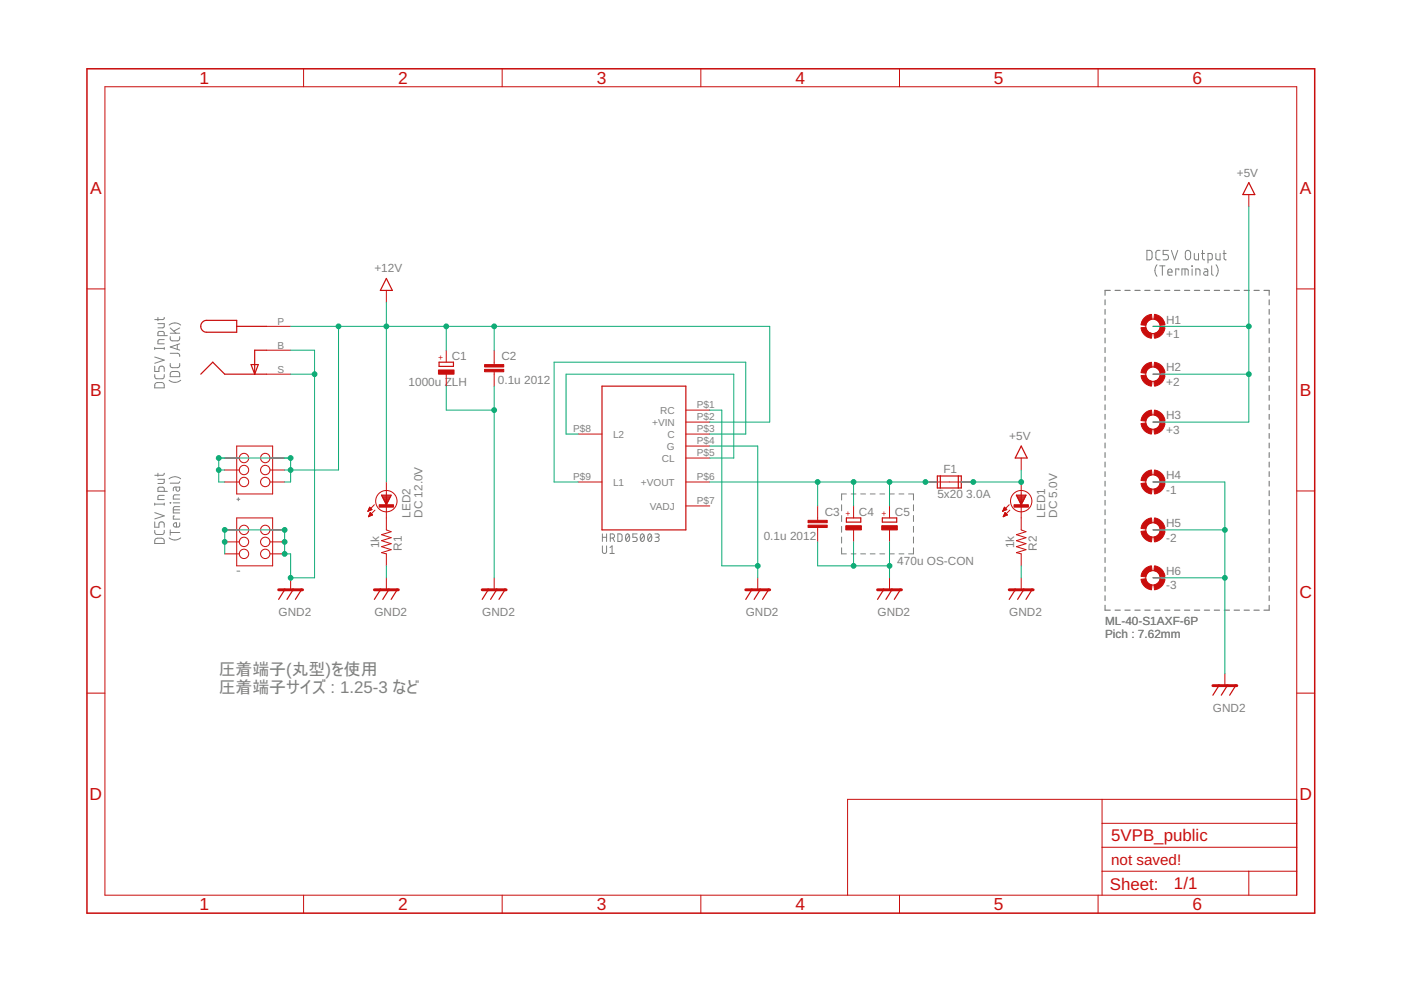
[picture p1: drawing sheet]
<svg xmlns="http://www.w3.org/2000/svg" width="297mm" height="210mm" viewBox="0 0 297 210" stroke-linecap="round" stroke-linejoin="round" font-family="sans-serif">
<g fill="none" stroke="#808080" stroke-width=".21">
<path d="M243.2 53.1h.7l.3 .4v1.2l-.1 .3-.9 .1zM245.3 56.1a1.92 1.92 0 0 0 0 2.5M245.9 56.4h1.1M246 53.1h-.7l-.2 .4v1.3l.2 .3h.7M246.4 56.4v2M247.6 57.7h.9a.47 .47 0 0 0-.3-.6 .47 .47 0 0 0-.6 .4l.1 .8 .8 .1M247.7 53.1h-1.1v.9h.7a.57 .57 0 0 1 .4 .5 .57 .57 0 0 1-.4 .6h-.7M248.3 53.1l.7 2 .7-2M249.9 57.3v-.3h-.6v1.4M250.6 58.4v-1.4l1.2 .1 .1 1.3M251.2 57v1.4M251.4 53.3l.4-.2 .5 .2 .1 1.2a.56 .56 0 0 1-.5 .6 .56 .56 0 0 1-.6-.6z"/>
<path d="M252.7 56.4l.1 .1zM252.8 57v1.4M253.2 53.7v1.2l.4 .2h.5v-1.4M253.5 58.4v-1.4h.7l.2 .2v1.2M254.7 53.7h.7M255 53.1v1.7l.1 .2 .3 .1M255.3 57h.6l.2 .2v1.2h-.5a.38 .38 0 0 1-.4-.4 .38 .38 0 0 1 .4-.4h.5M256.1 55.1h.6l.3-.2v-.8l-.2-.3-.7-.1v2.1M256.9 56.4v1.8l.3 .2M257.8 53.7v1.2l.3 .2h.6v-1.4M257.8 56.1a1.92 1.92 0 0 1 0 2.5M259.3 53.7h.7"/>
<path d="M259.5 53.1v1.7l.1 .2 .4 .1M32.8 79.4l.1 .6 .4 .3h1.2l.3-.3v-.6M32.8 77.6v1.2h.9v-.7a.57 .57 0 0 1 .6-.5 .57 .57 0 0 1 .5 .5v.7M32.8 73.7v.4M32.8 75.7l2 .6-2 .7M32.8 73.9h2M33.5 68.6h1.3v.7l-.2 .2h-1.1M33.5 67.3v.7M34.8 72h-1.1l-.2 .3v.6h1.3M34.8 71.2v-.7l-.2-.2h-.9l-.2 .2v.7h2M34.8 67.3l-.2 .4-1.8 .1M34.8 73.7v.4"/>
<path d="M35.9 68.9a1.92 1.92 0 0 1 2.4 0M36.1 77.1v.6l.4 .3 1.3-.1 .3-.2v-.6M36.1 74.9l1.7 .1 .3 .2v.4M36.1 71.4v.6l.4 .3 1.3-.1 .3-.2v-.6M36.1 70.7h2M36.1 69.5l1.2 1.2M36.2 79l.3-.2h1.2l.4 .3v.8h-2zM37.6 73.1v1M38.1 72.9l-2 .7 2 .6M38.1 69.5l-1.2 .7M33 81.2l1.4-.1 .4 .4v.7h-2v-.7zM35.9 80.6a1.92 1.92 0 0 0 2.4 0"/>
<path d="M32.8 112.4l.1 .7 .4 .2h1.2l.3-.2v-.7M32.8 110.7v1.1h.9v-.7a.57 .57 0 0 1 .6-.5 .57 .57 0 0 1 .5 .5v.7M32.8 106.7v.4M32.8 108.7l2 .7-2 .6M32.8 106.9h2M32.9 114.3l.5-.2 1.2 .1 .2 .3v.7h-2zM33.5 101.6h1.3l-.1 .8-1.2 .1M33.5 100.3v.7M34.8 105l-1.1 .1-.2 .3v.5h1.3M34.8 104.2l-.1-.8h-1.1l-.1 .8h2M34.8 100.3l-.2 .5h-1.8M34.8 106.7v.4"/>
<path d="M35.9 114a1.92 1.92 0 0 0 2.4 0M35.9 101.5a1.92 1.92 0 0 1 2.4 0M36.1 112.9h2M36.1 106.6l.1 .1zM36.1 112.4v1.1M36.7 108.1h1.4M36.7 106.6h1.4M37 109.4h-.3v.7h1.4M37.3 103.3v.5a.39 .39 0 0 0 .4 .4 .39 .39 0 0 0 .4-.4v-.5h-1.1l-.3 .3v.5M38.1 110.8l-.1 .9h-.8a.47 .47 0 0 1-.4-.5 .47 .47 0 0 1 .6-.4v.9M38.1 107.4h-1.1l-.3 .4v1h1.4M38.1 104.9h-1.1l-.3 .4v.5h1.4"/>
<path d="M38.1 102.1l-.2 .3h-1.8M50.2 105.9h.6M50.5 105.5v.7M127.7 115.7v1.2a.44 .44 0 0 0 .5 .4 .44 .44 0 0 0 .4-.4v-1.2M127.7 113.2v1.6M127.7 113.9h.9M128.6 113.2v1.6M129.3 116.1l.5-.4v1.6M129.3 117.3h.9M129.4 114.1h.4a.44 .44 0 0 0 .5-.5 .44 .44 0 0 0-.5-.4h-.4v1.6M129.9 114.1l.4 .7M131 113.2h.6l.3 .3v1l-.3 .3h-.6z"/>
<path d="M132.8 113.3l.3-.1a.93 .93 0 0 1 0 1.6 1.02 1.02 0 0 1-.3-1.5zM133.4 113.6l-.7 .8M135.1 113.2h-.9v.7h.5a.45 .45 0 0 1 .4 .5 .45 .45 0 0 1-.4 .4h-.5M135.9 113.3l.3-.1a.95 .95 0 0 1 0 1.6 1 1 0 0 1-.3-1.5zM136.5 113.6l-.7 .8M137.5 113.3l.3-.1a.95 .95 0 0 1 0 1.6 1 1 0 0 1-.3-1.5zM138.1 113.6l-.7 .8M138.9 113.2h.5a.36 .36 0 0 1 .4 .4 .36 .36 0 0 1-.4 .3h-.4M139.3 113.9a.44 .44 0 0 1 .5 .5 .44 .44 0 0 1-.5 .4h-.4M178.4 116.1v1.3h1.1M178.4 107v1.3M178.4 109.3v1.3"/>
<path d="M178.4 111.6v1.3M178.4 113.9v1.2M179.5 104.7h-1.1v1.3M180.5 104.7h1M180.5 117.4h1M182.5 104.7h1M182.5 117.4h1M184.5 104.7h1M184.5 117.4h1M186.5 104.7h1.1M186.5 117.4h1.1M188.6 104.7h1"/>
<path d="M188.6 117.4h1M190.6 104.7h1M190.6 117.4h1M192.6 104.7h1.1v1.3M193.7 107v1.3M193.7 109.3v1.3M193.7 111.6v1.3M193.7 113.9v1.2M193.7 116.1v1.3h-1.1M50.2 121.1h.6"/>
</g>
<g fill="none" stroke="#808080" stroke-width=".25">
<path d="M234.3 63.6v1M234.3 65.6v1M234.3 67.6v1.1M234.3 69.7v1M234.3 71.7v1M234.3 73.7v1M234.3 75.7v1.1M234.3 77.7v1.1M234.3 79.8v1M235.4 61.6h-1.1v1M236.4 61.6h1.1M238.5 61.6h1.1"/>
<path d="M240.6 61.6h1.1M242.7 61.6h1.1M244.8 61.6h1.1M246.9 61.6h1.1M249 61.6h1.1M251.1 61.6h1.1M253.2 61.6h1.2M255.4 61.6h1.1M257.5 61.6h1.1M259.6 61.6h1.1M261.7 61.6h1.1M263.8 61.6h1.1"/>
<path d="M265.9 61.6h1.1M268 61.6h1.1v1M269.1 63.6v1M269.1 65.6v1M269.1 67.6v1.1M269.1 69.7v1M269.1 71.7v1M269.1 73.7v1M269.1 75.7v1.1M269.1 77.7v1.1M269.1 79.8v1M234.3 81.8v1"/>
<path d="M234.3 83.8v1.1M234.3 85.9v1M234.3 87.9v1M234.3 89.9v1M234.3 91.9v1M234.3 93.9v1.1M234.3 96v1M234.3 98v1M269.1 81.8v1M269.1 83.8v1.1M269.1 85.9v1M269.1 87.9v1"/>
<path d="M269.1 89.9v1M269.1 91.9v1M269.1 93.9v1.1M269.1 96v1M269.1 98v1M234.3 100v1M234.3 102v1.1M234.3 104.1v1M234.3 106.1v1M234.3 108.1v1M234.3 110.1v1M234.3 112.2v1"/>
<path d="M234.3 114.2v1M234.3 116.2v1M234.3 118.2v1.1M269.1 100v1M269.1 102v1.1M269.1 104.1v1M269.1 106.1v1M269.1 108.1v1M269.1 110.1v1M269.1 112.2v1M269.1 114.2v1M269.1 116.2v1"/>
<path d="M269.1 118.2v1.1M234.3 120.2v1.1M234.3 122.3v1M234.3 124.3v1M234.3 126.3v1M234.3 128.3v1.1h1.1M236.4 129.4h1.1M238.5 129.4h1.1M240.6 129.4h1.1M242.7 129.4h1.1M244.8 129.4h1.1M246.9 129.4h1.1"/>
<path d="M249 129.4h1.1M251.1 129.4h1.1M253.2 129.4h1.2M255.4 129.4h1.1M257.5 129.4h1.1M259.6 129.4h1.1M261.7 129.4h1.1M263.8 129.4h1.1M265.9 129.4h1.1M269.1 128.3v1.1h-1.1M269.1 120.2v1.1M269.1 122.3v1"/>
<path d="M269.1 124.3v1M269.1 126.3v1"/>
</g>
<g fill="none" stroke="#c90d0c" stroke-width=".21">
<path d="M22.2 18.4h252.7v171.4h-252.7zM64.4 14.6v3.8M106.5 14.6v3.8M148.6 14.6v3.8M190.7 14.6v3.8M232.8 14.6v3.8M264.8 41.3v2.5M18.4 61.3h3.8M56.5 69.2h5.1M56.5 74.3h5.1M56.5 79.3h5.1M81.9 61.6v2.5"/>
<path d="M94.6 74.3v2.5M94.6 79.3v2.6M104.8 74.3v3M104.8 78.8v3.1M244.5 69.2h2.5M244.5 79.3h2.5M274.9 61.3h3.8M47.6 97.1h3.1M47.6 99.7h3.1M50.2 94.6h7.6v10.1h-7.6zM57.2 97.1h3.1M57.2 99.7h3.1"/>
<path d="M122.6 92h5M145.4 87h5.1M145.4 89.5h5.1M145.4 92h5.1M145.4 94.6h5.1M145.4 97.1h5.1M216.5 97.1v2.6M244.5 89.5h2.5M18.4 104.1h3.8M47.6 102.2h3.1M47.6 117.4h3.1M47.6 114.9h3.1"/>
<path d="M47.6 112.4h3.1M50.2 109.8h7.6v10.2h-7.6zM57.2 102.2h3.1M57.2 117.4h3.1M57.2 114.9h3.1M57.2 112.4h3.1M78 108.3h.2M78.1 108.2h.3M78.1 108.1h.6M78.1 109.5h.1M78.2 108h.6M78.2 109.4h.2"/>
<path d="M78.2 107.9h.5M78.2 109.3h.5M78.3 107.7h.3M78.3 109.2h.7M78.3 107.6h.2M78.3 109.1h.6M78.4 108.9h.4M78.4 107.5l.5 .5-.9 .4zM78.4 108.8h.3M78.5 108.7h.1M79 109.2l-.5-.5-.4 .9M79 109.2l-.9 .4"/>
<path d="M79.4 107l-1.4 1.4M79.5 108.2l-1.4 1.4M81.9 102.2v10.2l1 .3-2 .7 2 .6-2 .6 2 .7-2 .6 2 .6-2 .7 1 .2v2.6M122.6 102.2h5M145.4 102.2h5.1M145.4 107.3h5.1M173.4 107.3v3M173.4 111.8v3.1M181 107.3v2.5M181 112.4v2.5M188.6 107.3v2.5M188.6 112.4v2.5"/>
<path d="M196.2 102.2h10.2M212.6 108.3h.2M212.7 108.2h.3M212.7 108.1h.6M212.7 109.5h.1M212.8 108h.6M212.8 109.4h.2M212.8 107.9h.5M212.8 109.3h.5M212.9 107.7h.3M212.9 109.2h.7M212.9 109.1h.6"/>
<path d="M212.9 107.6h.1M213 107.5l.5 .5-.9 .4zM213 108.9h.4M213 108.8h.2M213.1 108.7h.1M213.6 109.2l-.5-.5-.4 .9M213.6 109.2l-.9 .4M214 107l-1.4 1.4M214.1 108.2l-1.4 1.4M216.5 102.2v10.2l1 .3-2 .7 2 .6-2 .6 2 .7-2 .6 2 .6-2 .7 1 .2v2.6M244.5 102.2h2.5M244.5 112.4h2.5"/>
<path d="M274.9 104.1h3.8M61.6 122.5v2.6M81.9 122.5v2.6M104.8 122.5v2.6M160.7 122.5v2.6M188.6 122.5v2.6M216.5 122.5v2.6M244.5 122.5h2.5M18.4 147h3.8M259.7 142.8v2.6M274.9 147h3.8M233.7 169.5v20.3"/>
<path d="M233.7 179.6h41.2M233.7 174.6h41.2M274.9 169.5h-95.2v20.3M64.4 189.8v3.8M106.5 189.8v3.8M148.6 189.8v3.8M190.7 189.8v3.8M232.8 189.8v3.8M233.7 184.7h41.2M264.8 184.7v5.1"/>
<circle cx="244.5" cy="79.3" r="1.52"/>
<circle cx="244.5" cy="69.2" r="1.52"/>
<circle cx="51.7" cy="97.1" r=".99"/>
<circle cx="51.7" cy="99.7" r=".99"/>
<circle cx="56.2" cy="97.1" r=".99"/>
<circle cx="56.2" cy="99.7" r=".99"/>
<circle cx="244.5" cy="89.5" r="1.52"/>
<circle cx="51.7" cy="102.2" r=".99"/>
<circle cx="51.7" cy="114.9" r=".99"/>
<circle cx="51.7" cy="112.4" r=".99"/>
<circle cx="51.7" cy="117.4" r=".99"/>
<circle cx="56.2" cy="112.4" r=".99"/>
<circle cx="56.2" cy="102.2" r=".99"/>
<circle cx="56.2" cy="114.9" r=".99"/>
<circle cx="56.2" cy="117.4" r=".99"/>
<circle cx="81.9" cy="106.3" r="2.27"/>
<circle cx="216.5" cy="106.3" r="2.27"/>
<circle cx="244.5" cy="102.2" r="1.52"/>
<circle cx="244.5" cy="112.4" r="1.52"/>
<circle cx="244.5" cy="122.5" r="1.52"/>
</g>
<g fill="none" stroke="#c90d0c" stroke-width=".25">
<path d="M264.8 38.7l1.2 2.6h-2.5zM81.9 59l1.3 2.6h-2.6zM42.6 79.3l2.5-2.5 2.5 2.5h8.9M42.8 68.4l.5-.4 .5-.1h6.4v2.5h-6.4a1.26 1.26 0 0 1-1.1-.7 1.26 1.26 0 0 1 .1-1.3zM50.2 69.2h6.3M53.2 77.3h1.6l-.8 2zM56.5 74.3h-2.5v5M93.1 76.8h3v.9h-3zM127.6 81.9h17.8v30.5h-17.8zM216.5 94.6l1.3 2.5h-2.6zM80.9 105h2l-1 2zM81 105.2h1.8"/>
<path d="M81.1 105.4h1.6M81.2 105.6h1.4M81.3 105.9h1.2M81.4 106.1h1M81.6 106.3h.7M81.7 106.5h.5M81.8 106.7h.3M81.9 107h.1M179.5 109.8h3v.9h-3zM187.1 109.8h3v.9h-3zM198.7 100.9h5.1v2.6h-5.1zM199.4 100.9v2.6"/>
<path d="M203.2 100.9v2.6M215.5 105h2l-1 2zM215.6 105.2h1.8M215.7 105.4h1.6M215.8 105.6h1.4M215.9 105.9h1.2M216 106.1h1M216.2 106.3h.7M216.3 106.5h.5M216.4 106.7h.3M216.5 107h.1M60.3 125.1l-1.2 2"/>
<path d="M62.1 125.1l-1.2 2M63.9 125.1l-1.3 2M80.6 125.1l-1.2 2M82.4 125.1l-1.2 2M84.2 125.1l-1.3 2M103.5 125.1l-1.3 2M105.3 125.1l-1.3 2M107.1 125.1l-1.3 2M159.4 125.1l-1.3 2M161.2 125.1l-1.3 2M162.9 125.1l-1.2 2M187.3 125.1l-1.2 2"/>
<path d="M189.1 125.1l-1.3 2M190.9 125.1l-1.3 2M215.2 125.1l-1.2 2M217 125.1l-1.2 2M218.8 125.1l-1.3 2M258.4 145.4l-1.2 2M260.2 145.4l-1.3 2M262 145.4l-1.3 2"/>
</g>
<path d="M59.1 125.1h5.1M79.4 125.1h5.1M102.2 125.1h5.1M158.1 125.1h5.1M186.1 125.1h5M214 125.1h5.1M257.2 145.4h5" fill="none" stroke="#c90d0c" stroke-width=".61"/>
<g fill="#c90d0c" stroke="#c90d0c" stroke-width=".21">
<path d="M102.7 78.3h4.1v.5h-4.1z"/>
<path d="M102.7 77.3h4.1v.5h-4.1z"/>
<path d="M171.3 111.3h4.1v.5h-4.1z"/>
<path d="M171.3 110.3h4.1v.5h-4.1z"/>
<path d="M179.3 111.5h3.3v.9h-3.3z"/>
<path d="M186.9 111.5h3.3v.9h-3.3z"/>
<path d="M93 78.4h3.3v.9h-3.3z"/>
<path d="M215 107h3v.5h-3z"/>
<path d="M80.4 107h3v.5h-3z"/>
</g>
<path d="M18.4 14.6h260.3v179h-260.3z" fill="none" stroke="#c90d0c" stroke-width=".32"/>
<g fill="#c90d0c" stroke="#c90d0c" stroke-width=".21">
<path d="M244.8 66.7a2.52 2.52 0 0 1 2.2 2.2l-1 .1-.4-.9-1-.5z" fill-rule="evenodd"/>
<path d="M242.5 67.5l.6-.5 1-.3 .2 .9-.9 .5-.5 .9-1-.1 .2-.7z" fill-rule="evenodd"/>
<path d="M241.9 69.5l1-.1 .5 .9 .9 .4-.2 1a2.52 2.52 0 0 1-2.2-2.2z" fill-rule="evenodd"/>
<path d="M244.6 70.7l1-.4 .4-.9 1 .1a2.48 2.48 0 0 1-2.2 2.2z" fill-rule="evenodd"/>
<path d="M244.8 76.8a2.53 2.53 0 0 1 2.2 2.2l-1 .1a1.51 1.51 0 0 0-1.4-1.3z" fill-rule="evenodd"/>
<path d="M242.5 77.7l.6-.6 1-.3 .2 1-.9 .5-.5 .8-1-.1 .2-.6z" fill-rule="evenodd"/>
<path d="M241.9 79.7l1-.2 .5 .9 .9 .5-.2 1a2.52 2.52 0 0 1-2.2-2.2z" fill-rule="evenodd"/>
<path d="M246 79.5l1 .2a2.48 2.48 0 0 1-2.2 2.2l-.2-1 1-.5z" fill-rule="evenodd"/>
<path d="M244.8 87a2.59 2.59 0 0 1 2.2 2.2l-1 .1a1.51 1.51 0 0 0-1.4-1.3z" fill-rule="evenodd"/>
<path d="M242.5 87.8l.6-.5 1-.3 .2 1-.9 .4-.5 .9-1-.1 .2-.6z" fill-rule="evenodd"/>
<path d="M241.9 89.8l1-.1 .3 .6a1.4 1.4 0 0 0 1.1 .7l-.2 1a2.52 2.52 0 0 1-2.2-2.2z" fill-rule="evenodd"/>
<path d="M244.6 91l1-.4 .4-.9 1 .1a2.48 2.48 0 0 1-2.2 2.2z" fill-rule="evenodd"/>
<path d="M244.8 99.7a2.59 2.59 0 0 1 2.2 2.2l-1 .1a1.51 1.51 0 0 0-1.4-1.3z" fill-rule="evenodd"/>
<path d="M242.5 100.5l.6-.5 1-.3 .2 1-.9 .4-.5 .9-1-.1 .2-.6z" fill-rule="evenodd"/>
<path d="M241.9 102.5l1-.1 .3 .6a1.4 1.4 0 0 0 1.1 .7l-.2 1a2.52 2.52 0 0 1-2.2-2.2z" fill-rule="evenodd"/>
<path d="M244.6 103.7l1-.4 .4-.9 1 .1a2.52 2.52 0 0 1-2.2 2.2z" fill-rule="evenodd"/>
<path d="M244.8 109.8a2.59 2.59 0 0 1 2.2 2.2l-1 .2a1.51 1.51 0 0 0-1.4-1.4z" fill-rule="evenodd"/>
<path d="M242.5 110.7l.6-.5 1-.4 .2 1-.9 .5-.5 .9-1-.2 .2-.6z" fill-rule="evenodd"/>
<path d="M241.9 112.7l1-.2 .5 .9 .9 .5-.2 1a2.59 2.59 0 0 1-2.2-2.2z" fill-rule="evenodd"/>
<path d="M244.6 113.9l.7-.3a1.4 1.4 0 0 0 .7-1.1l1 .2a2.52 2.52 0 0 1-2.2 2.2z" fill-rule="evenodd"/>
<path d="M244.8 120a2.52 2.52 0 0 1 2.2 2.2l-1 .1-.4-.9-1-.4z" fill-rule="evenodd"/>
<path d="M242.8 120.5l1.3-.5 .2 1a1.51 1.51 0 0 0-1.4 1.3l-1-.1 .4-1z" fill-rule="evenodd"/>
<path d="M241.9 122.8l1-.1 .5 .9 .9 .4-.2 1.1a2.59 2.59 0 0 1-2.2-2.3z" fill-rule="evenodd"/>
<path d="M244.6 124l.7-.2a1.4 1.4 0 0 0 .7-1.1l1 .1a2.52 2.52 0 0 1-2.2 2.3z" fill-rule="evenodd"/>
</g>
<g fill="none" stroke="#0dab76" stroke-width=".21">
<path d="M264.8 43.8v45.7h-20.3M61.6 74.3h5.1v48.2h-5.1v-5.1h-1.3v-5h-12.7v5M61.6 79.3h5.1M61.6 69.2h101.6v20.3h-12.7M71.8 69.2v30.5h-11.5M81.9 64.1v38.1M94.6 69.2v5.1M104.8 69.2v5.1M244.5 79.3h20.3M244.5 69.2h20.3M46.4 99.7h1.2M94.6 81.9v5.1h10.2"/>
<path d="M104.8 81.9v40.6M122.6 92h-2.6v-12.7h35.6v17.8h-5.1M150.5 92h7.6v-15.2h-40.6v25.4h5.1M150.5 94.6h10.2v27.9M150.5 87h2.5v33h7.7M216.5 99.7v2.5h-12.7M47.6 102.2h-1.2v-5.1h15.2v5.1h-1.3M81.9 120v2.5M150.5 102.2h48.2M173.4 102.2v5.1M173.4 114.9v5.1h15.2M181 102.2v5.1"/>
<path d="M181 114.9v5.1M188.6 102.2v5.1M188.6 114.9v7.6M216.5 120v2.5M244.5 102.2h15.2v40.6M244.5 112.4h15.2M244.5 122.5h15.2"/>
</g>
<g fill="#0dab76" stroke="#0dab76" stroke-width=".21">
<circle cx="173.4" cy="102.2" r=".51"/>
<circle cx="181" cy="102.2" r=".51"/>
<circle cx="188.6" cy="102.2" r=".51"/>
<circle cx="196.2" cy="102.2" r=".51"/>
<circle cx="160.7" cy="120" r=".51"/>
<circle cx="188.6" cy="120" r=".51"/>
<circle cx="181" cy="120" r=".51"/>
<circle cx="104.8" cy="87" r=".51"/>
<circle cx="60.3" cy="112.4" r=".51"/>
<circle cx="60.3" cy="114.9" r=".51"/>
<circle cx="47.6" cy="114.9" r=".51"/>
<circle cx="47.6" cy="112.4" r=".51"/>
<circle cx="60.3" cy="117.4" r=".51"/>
<circle cx="61.6" cy="122.5" r=".51"/>
<circle cx="66.7" cy="79.3" r=".51"/>
<circle cx="259.7" cy="112.4" r=".51"/>
<circle cx="259.7" cy="122.5" r=".51"/>
<circle cx="94.6" cy="69.2" r=".51"/>
<circle cx="104.8" cy="69.2" r=".51"/>
<circle cx="61.6" cy="99.7" r=".51"/>
<circle cx="61.6" cy="97.1" r=".51"/>
<circle cx="46.4" cy="97.1" r=".51"/>
<circle cx="46.4" cy="99.7" r=".51"/>
<circle cx="81.9" cy="69.2" r=".51"/>
<circle cx="71.8" cy="69.2" r=".51"/>
<circle cx="216.5" cy="102.2" r=".51"/>
<circle cx="206.4" cy="102.2" r=".51"/>
<circle cx="264.8" cy="69.2" r=".51"/>
<circle cx="264.8" cy="79.3" r=".51"/>
</g>
<g font-size="3.7" fill="#c90d0c">
<text x="42.3" y="17.8">1</text>
<text x="84.4" y="17.8">2</text>
<text x="126.5" y="17.8">3</text>
<text x="168.6" y="17.8">4</text>
<text x="210.7" y="17.8">5</text>
<text x="252.9" y="17.8">6</text>
<text x="19.1" y="41.1">A</text>
<text x="275.6" y="41.1">A</text>
<text x="19.1" y="84">B</text>
<text x="275.6" y="84">B</text>
<text x="19" y="126.8">C</text>
<text x="275.5" y="126.8">C</text>
<text x="19" y="169.7">D</text>
<text x="275.5" y="169.7">D</text>
<text x="42.3" y="193">1</text>
<text x="84.4" y="193">2</text>
<text x="126.5" y="193">3</text>
<text x="168.6" y="193">4</text>
<text x="210.7" y="193">5</text>
<text x="252.9" y="193">6</text>
</g>
<g font-size="3.6" fill="#808080">
<text x="46.4" y="143.1">圧着端子(丸型)を使用</text>
<text x="46.4" y="146.9">圧着端子サイズ : 1.25-3 など</text>
</g>
<g font-size="3.6" fill="#c90d0c">
<text x="235.6" y="178.4">5VPB_public</text>
<text x="235.3" y="188.7">Sheet:</text>
<text x="248.9" y="188.5">1/1</text>
</g>
<text font-size="3.2" fill="#c90d0c" x="235.6" y="183.5">not saved!</text>
<g font-size="2.5" fill="#808080">
<text x="262.2" y="37.4">+5V</text>
<text x="79.4" y="57.8">+12V</text>
<text x="247.2" y="71.6">+1</text>
<text x="247.2" y="68.6">H1</text>
<text x="95.8" y="76.3">C1</text>
<text x="106.3" y="76.4">C2</text>
<text x="86.6" y="81.9">1000u ZLH</text>
<text x="105.5" y="81.5">0.1u 2012</text>
<text x="247.2" y="81.8">+2</text>
<text x="247.2" y="78.8">H2</text>
<text x="247.2" y="88.9">H3</text>
<text x="214" y="93.3">+5V</text>
<text x="247.2" y="92">+3</text>
<text x="200" y="100.3">F1</text>
<text x="247.2" y="101.6">H4</text>
<text x="198.7" y="105.7">5x20</text>
<text x="204.9" y="105.7">3.0A</text>
<text x="247.2" y="104.7">-1</text>
<text x="87" y="109.8" transform="rotate(-90 87 109.8)">LED2</text>
<text x="89.5" y="109.8" transform="rotate(-90 89.5 109.8)">DC 12.0V</text>
<text x="174.9" y="109.4">C3</text>
<text x="182.1" y="109.3">C4</text>
<text x="189.7" y="109.3">C5</text>
<text x="221.6" y="109.8" transform="rotate(-90 221.6 109.8)">LED1</text>
<text x="224.1" y="109.8" transform="rotate(-90 224.1 109.8)">DC 5.0V</text>
<text x="247.2" y="111.8">H5</text>
<text x="80.4" y="116.3" transform="rotate(-90 80.4 116.3)">1k</text>
<text x="85.2" y="116.8" transform="rotate(-90 85.2 116.8)">R1</text>
<text x="161.9" y="114.5">0.1u 2012</text>
<text x="190.2" y="119.7">470u OS-CON</text>
<text x="215" y="116.3" transform="rotate(-90 215 116.3)">1k</text>
<text x="219.8" y="116.8" transform="rotate(-90 219.8 116.8)">R2</text>
<text x="247.2" y="114.8">-2</text>
<text x="247.2" y="125">-3</text>
<text x="247.2" y="121.9">H6</text>
<text x="59.1" y="130.6">GND2</text>
<text x="79.4" y="130.6">GND2</text>
<text x="102.2" y="130.6">GND2</text>
<text x="158.1" y="130.6">GND2</text>
<text x="186" y="130.6">GND2</text>
<text x="214" y="130.6">GND2</text>
<text x="234.3" y="132.5">ML-40-S1AXF-6P</text>
<text x="234.3" y="135.2">Pich :: 7.62mm</text>
<text x="234.3" y="135.2">Pich</text>
<text x="241.3" y="135.2">7.62mm</text>
<text x="257.2" y="151">GND2</text>
</g>
<g font-size="2.1" fill="#808080">
<text x="58.9" y="68.8">P</text>
<text x="58.9" y="73.9">B</text>
<text x="58.9" y="79">S</text>
<text x="140" y="87.7">RC</text>
<text x="147.8" y="86.6">P$1</text>
<text x="147.8" y="89.1">P$2</text>
<text x="121.5" y="91.7">P$8</text>
<text x="130" y="92.8">L2</text>
<text x="138.3" y="90.3">+VIN</text>
<text x="141.4" y="95.3">G</text>
<text x="141.5" y="92.8">C</text>
<text x="147.8" y="91.7">P$3</text>
<text x="147.8" y="94.2">P$4</text>
<text x="121.5" y="101.8">P$9</text>
<text x="140.3" y="97.9">CL</text>
<text x="147.8" y="96.8">P$5</text>
<text x="147.8" y="101.8">P$6</text>
<text x="130" y="103">L1</text>
<text x="135.9" y="103">+VOUT</text>
<text x="147.8" y="106.9">P$7</text>
<text x="137.8" y="108">VADJ</text>
</g>
<g font-size="1.8" fill="#c90d0c">
<text x="94" y="76.4" transform="rotate(-90 94 76.4)">+</text>
<text x="180.4" y="109.4" transform="rotate(-90 180.4 109.4)">+</text>
<text x="188" y="109.4" transform="rotate(-90 188 109.4)">+</text>
</g>
</svg>
